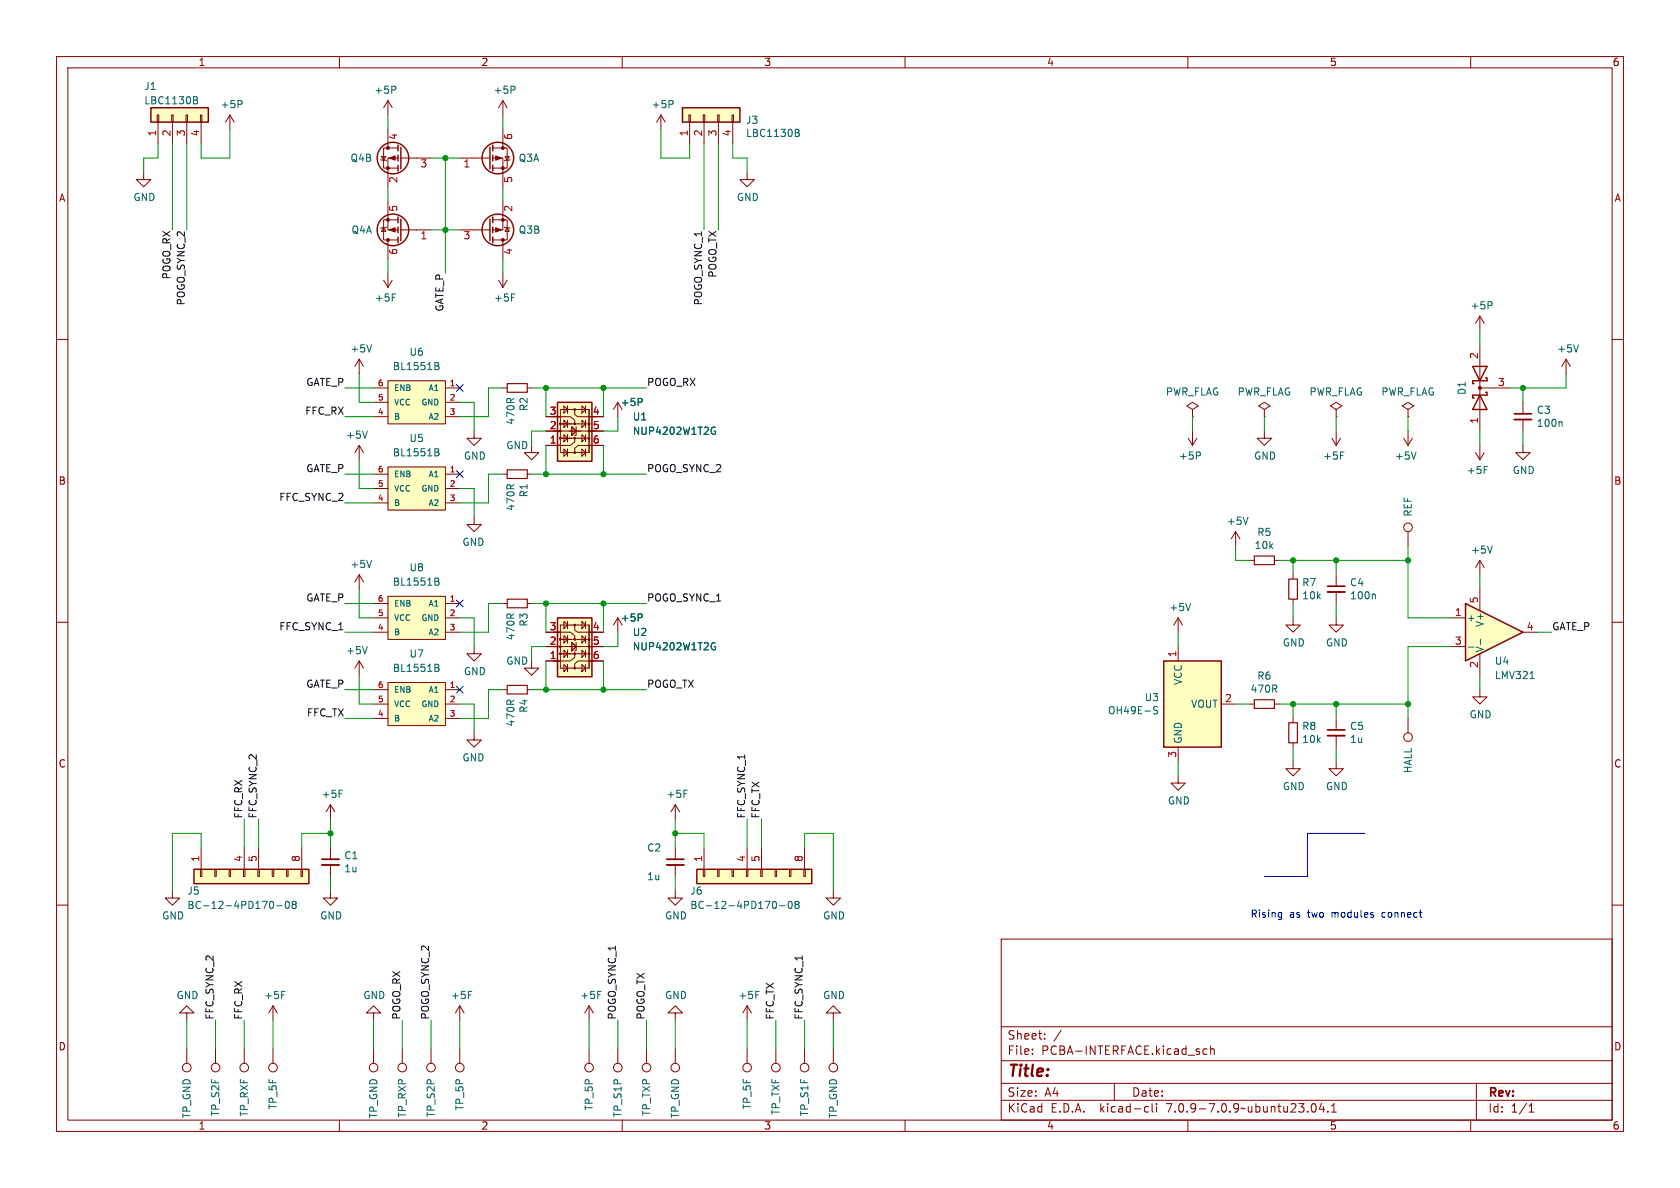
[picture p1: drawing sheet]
<svg xmlns="http://www.w3.org/2000/svg" width="297mm" height="210mm" viewBox="0 0 297 210" stroke-linecap="round" stroke-linejoin="round" font-family="sans-serif">
<g fill="none" stroke="#840000" stroke-width=".18">
<path d="M10 10h277v190h-277zM12 12h273v186h-273zM60 10v2M68.6 17.8v2.5M68.6 17.8l.7 1.3M68.6 17.8l-.8 1.3M110 10v2M160 10v2M210 10v2M260 10v2M67.3 28.2l.1 .1h.8l.1 .1M67.4 27.7h.8l-.4 .6z"/>
<path d="M68.6 22.9v3.3M70.4 27.9h-1.8v5.1M70.4 26.2h-2.6v3.5h2.6M70.9 27.9h5.3M10 60h2M67.8 49.5l.8 1.3M68.6 48.3v2.5M69.3 49.5l-.7 1.3M261.6 55.9l-.7 1.3M261.6 55.9v2.5M261.6 55.9l.8 1.3M285 60h2"/>
<path d="M63.5 78.7l.8 1.3M63.5 63.5v2.5M63.5 78.7v2.6M63.5 78.7l-.8 1.3M63.5 63.5l-.8 1.3M63.5 63.5l.8 1.3M66 68.6h2.6M66 71.1h2.6M66 73.7h2.6M68.6 67.3h10.1v7.6h-10.1zM78.7 68.6h2.6M78.7 71.1h2.6"/>
<path d="M78.7 73.7h2.6M83.8 76.2v1.3h1.3l-1.3 1.2-1.3-1.2h1.3M88.9 68.6h.8M93.2 68.6h.8M94 78.7v1.3h1.2l-1.2 1.3-1.3-1.3h1.3M96.5 73.7h2.6M96.5 76.2h10.2M96.5 78.7h2.6M97.8 73.7h3l.8 .6v.8M99.1 72.4h5v7.6h-5zM99.1 77.5h5M99.1 74.9h5"/>
<path d="M99.7 79.4l.6 .6-.6 .6zM99.7 76.8l.6 .7-.6 .6zM99.7 74.3l.6 .6-.6 .7zM99.7 71.8l.6 .6-.6 .6zM100.3 71.8v1.2M100.3 74.3v1.3M100.3 76.8v1.3M100.3 79.4v1.2M101.1 75.4l.8 .8-.8 .8zM101.6 77.5v.6l-.8 .6h-3M101.6 72.4v.9l.5 .4h3.3M101.9 75.4v1.6h-.3"/>
<path d="M102.9 79.4l.6 .6-.6 .6zM102.9 76.8l.6 .7-.6 .6zM102.9 74.3l.6 .6-.6 .7zM102.9 71.8l.6 .6-.6 .6zM103.5 71.8v1.2M103.5 74.3v1.3M103.5 76.8v1.3M103.5 79.4v1.2M104.1 73.7h2.6M104.1 78.7h2.6M105.4 78.7h-3.2l-.6 .5v.9M108.5 72.4l.7-1.3v2.6"/>
<path d="M269.2 78.7v1.3h1.3l-1.3 1.3-1.2-1.3h1.2M66 83.8h2.6M66 86.4h2.6M66 88.9h2.6M68.6 82.6h10.1v7.6h-10.1zM78.7 83.8h2.6M78.7 86.4h2.6M78.7 88.9h2.6M83.8 91.4v1.3h-1.3l1.3 1.3 1.3-1.3h-1.3M88.9 83.8h.8M93.2 83.8h.8M218.4 94l-.7 1.3"/>
<path d="M218.4 94v2.5M218.4 94l.8 1.3M10 110h2M63.5 101.6v2.5M63.5 116.8v2.6M63.5 116.8l.8 1.3M63.5 116.8l-.8 1.3M63.5 101.6l-.8 1.3M63.5 101.6l.8 1.3M66 106.7h2.6M66 111.8h2.6M66 109.2h2.6"/>
<path d="M68.6 105.4h10.1v7.6h-10.1zM78.7 106.7h2.6M78.7 111.8h2.6M78.7 109.2h2.6M83.8 114.3v1.3h1.3l-1.3 1.2-1.3-1.2h1.3M88.9 106.7h.8M93.2 106.7h.8M94 116.8v1.3h1.2l-1.2 1.3-1.3-1.3h1.3M96.5 114.3h10.2M96.5 116.8h2.6M96.5 111.8h2.6M97.8 111.8h3l.8 .6v.8"/>
<path d="M99.1 110.5h5v7.6h-5zM99.1 115.6h5M99.1 113h5M99.7 117.5l.6 .6-.6 .6zM99.7 114.9l.6 .7-.6 .6zM99.7 112.4l.6 .6-.6 .7zM99.7 109.9l.6 .6-.6 .6zM100.3 109.9v1.2M100.3 112.4v1.3M100.3 114.9v1.3M100.3 117.5v1.2M101.1 113.5l.8 .8-.8 .8z"/>
<path d="M101.6 115.6v.6l-.8 .6h-3M101.6 110.5v.9l.5 .4h3.3M101.9 113.5v1.6h-.3M102.9 117.5l.6 .6-.6 .6zM102.9 114.9l.6 .7-.6 .6zM102.9 112.4l.6 .6-.6 .7zM102.9 109.9l.6 .6-.6 .6zM103.5 109.9v1.2M103.5 112.4v1.3M103.5 114.9v1.3M103.5 117.5v1.2M104.1 116.8h2.6"/>
<path d="M104.1 111.8h2.6M105.4 116.8h-3.2l-.6 .5v.9M108.5 110.5l.7-1.3v2.6M208.3 109.2v2.6M208.3 114.3v2.5M208.3 109.2l-.8 1.3M208.3 109.2l.7 1.3M228.6 109.2v1.3h1.3l-1.3 1.3-1.3-1.3h1.3M228.6 101.6v.8M228.6 105.9v.8M236.2 109.2v1.3h1.3l-1.3 1.3-1.3-1.3h1.3M236.2 101.6v2"/>
<path d="M236.2 104.6v2.1M285 110h2M66 124.5h2.6M66 121.9h2.6M66 127h2.6M68.6 120.7h10.1v7.6h-10.1zM78.7 124.5h2.6M78.7 121.9h2.6M78.7 127h2.6M83.8 129.5v1.3h-1.3l1.3 1.3 1.3-1.3h-1.3M88.9 121.9h.8M93.2 121.9h.8"/>
<path d="M208.3 137.2v1.2h1.2l-1.2 1.3-1.3-1.3h1.3M208.3 132.1v2.5M215.9 124.5h2.5M221 124.5h.7M225.3 124.5h.8M228.6 134.6v1.3h1.3l-1.3 1.3-1.3-1.3h1.3M228.6 127v.8M228.6 131.3v.8M236.2 134.6v1.3h1.3l-1.3 1.3-1.3-1.3h1.3M236.2 127v2M236.2 130v2.1M248.9 127v2.5"/>
<path d="M261.6 121.9v1.3h1.3l-1.3 1.3-1.3-1.3h1.3M10 160h2M30.5 157.5v1.3h1.2l-1.2 1.2-1.3-1.2h1.3M35.4 153.7h.3v1.2h-.3zM35.6 149.9v3.8M38 153.7h.2v1.2h-.2zM40.5 153.7h.3v1.2h-.3zM43.1 153.7h.2v1.2h-.2zM43.2 149.9v3.8M45.6 153.7h.2v1.2h-.2zM45.7 149.9v3.8M48.1 153.7h.3v1.2h-.3z"/>
<path d="M50.7 153.7h.2v1.2h-.2zM53.2 153.7h.3v1.2h-.3zM53.3 149.9v3.8M119.4 157.5v1.3h1.2l-1.2 1.2-1.3-1.2h1.3M119.4 142.2v2.6M119.4 149.9v2M119.4 152.9v2M119.4 142.2l-.8 1.3M119.4 142.2l.7 1.3M124.3 153.7h.3v1.2h-.3zM124.5 149.9v3.8M126.9 153.7h.2v1.2h-.2z"/>
<path d="M129.4 153.7h.3v1.2h-.3zM132 153.7h.2v1.2h-.2zM132.1 149.9v3.8M134.5 153.7h.2v1.2h-.2zM134.6 149.9v3.8M137 153.7h.3v1.2h-.3zM139.6 153.7h.2v1.2h-.2zM142.1 153.7h.3v1.2h-.3zM142.2 149.9v3.8M147.3 157.5v1.3h1.3l-1.3 1.2-1.3-1.2h1.3M285 160h2M66 179.1h-1.2l1.2-1.3 1.3 1.3h-1.3v1.2"/>
<path d="M81.3 177.8v2.5M81.3 177.8l-.8 1.3M81.3 177.8l.7 1.3M104.1 177.8v2.5M104.1 177.8l-.7 1.3M104.1 177.8l.8 1.3M119.4 179.1h-1.3l1.3-1.3 1.2 1.3h-1.2v1.2M132.1 177.8v2.5M132.1 177.8l-.8 1.3M132.1 177.8l.7 1.3M147.3 179.1h-1.3l1.3-1.3 1.3 1.3h-1.3v1.2M177 166h108v32h-108z"/>
<path d="M33 185.4v2.6M38.1 185.4v2.6M43.2 185.4v2.6M48.3 185.4v2.6M60 198v2M66 185.4v2.6M71.1 185.4v2.6M76.2 185.4v2.6M81.3 185.4v2.6M104.1 185.4v2.6M109.2 185.4v2.6M110 198v2"/>
<path d="M114.3 185.4v2.6M119.4 185.4v2.6M132.1 185.4v2.6M137.2 185.4v2.6M142.2 185.4v2.6M147.3 185.4v2.6M160 198v2M177 194.5h108M177 191.5h108M177 187.5h108M177 181.5h108M182.5 186.3v.1"/>
<path d="M182.5 185.5v.1M184.7 183.6v.1M184.7 182.8v.1M187.6 182.1l-1.3 2M197 191.5v3M202.6 195.6l.4 .1M203 196.5l-.4 .1M203.7 195.1v1.3l.2 .2M204.5 195.1v.1M204.5 195.6v1M210 198v2M212.7 186.3l.3 .1 .4-.1"/>
<path d="M213.4 185.5l-.4-.1-.3 .1M214 185.5l.2-.1 .4 .1 .1 .9M214 184.9v1.5M232 195.2l.2-.1a.81 .81 0 0 1 .6 .6 .81 .81 0 0 1-.3 .8l-.2 .1a.81 .81 0 0 1-.6-.6 .81 .81 0 0 1 .3-.8zM233.6 195l-.4 1.1h1M234 195.6v1M234.7 196.5v.1M235.4 196.6h.8M235.4 195.5l.4-.4v1.5M260 198v2M261 191.5v6.5M270.3 196.6h.9"/>
<path d="M270.3 195.5l.4-.4v1.5"/>
<circle cx="99.1" cy="77.5" r=".13"/>
<circle cx="99.1" cy="76.2" r=".13"/>
<circle cx="99.1" cy="74.9" r=".13"/>
<circle cx="101.6" cy="77.5" r=".13"/>
<circle cx="101.6" cy="72.4" r=".13"/>
<circle cx="101.6" cy="74.9" r=".13"/>
<circle cx="104.1" cy="77.5" r=".13"/>
<circle cx="104.1" cy="74.9" r=".13"/>
<circle cx="104.1" cy="76.2" r=".13"/>
<circle cx="101.6" cy="80" r=".13"/>
<circle cx="99.1" cy="114.3" r=".13"/>
<circle cx="99.1" cy="115.6" r=".13"/>
<circle cx="99.1" cy="113" r=".13"/>
<circle cx="101.6" cy="115.6" r=".13"/>
<circle cx="101.6" cy="118.1" r=".13"/>
<circle cx="101.6" cy="110.5" r=".13"/>
<circle cx="101.6" cy="113" r=".13"/>
<circle cx="104.1" cy="115.6" r=".13"/>
<circle cx="104.1" cy="114.3" r=".13"/>
<circle cx="104.1" cy="113" r=".13"/>
<circle cx="248.9" cy="130.3" r=".76"/>
<circle cx="33" cy="188.7" r=".76"/>
<circle cx="38.1" cy="188.7" r=".76"/>
<circle cx="43.2" cy="188.7" r=".76"/>
<circle cx="48.3" cy="188.7" r=".76"/>
<circle cx="66" cy="188.7" r=".76"/>
<circle cx="71.1" cy="188.7" r=".76"/>
<circle cx="76.2" cy="188.7" r=".76"/>
<circle cx="81.3" cy="188.7" r=".76"/>
<circle cx="104.1" cy="188.7" r=".76"/>
<circle cx="109.2" cy="188.7" r=".76"/>
<circle cx="114.3" cy="188.7" r=".76"/>
<circle cx="119.4" cy="188.7" r=".76"/>
<circle cx="132.1" cy="188.7" r=".76"/>
<circle cx="137.2" cy="188.7" r=".76"/>
<circle cx="142.2" cy="188.7" r=".76"/>
<circle cx="147.3" cy="188.7" r=".76"/>
</g>
<g fill="none" stroke="#006464" stroke-width=".18">
<path d="M69.7 15.2l.3 .3-.1 .3-.2 .1M69.3 52h.7M263.5 53.3l.3 .3-.1 .3-.2 .1M64.9 76.2l-.4 1.3M65.7 61l-.4 1.2M76.9 64.1l.6 .1 .1 .2-.3 .3M76.9 79.3l.6 .1 .1 .3-.3 .2M76.9 64.7h.4M76.9 79.9h.4M77.3 64.7l.3 .2v.3l-.7 .1M77.3 79.9l.3 .3v.3l-.7 .1M113.3 70.4l.2 .3v.3l-.2 .1"/>
<path d="M126 75.6h.4M126.3 76.2h.2v.5l-.2 .1-.3-.1M65.7 99.1l-.4 1.2M220.6 91.4l-.4 1.3M64.9 114.3l-.4 1.3M76.9 102.2l.6 .1 .1 .2-.3 .3M76.9 117.4l.6 .1 .1 .3-.3 .2M76.9 102.8h.4M76.9 118h.4M77.3 102.8l.3 .2v.3l-.7 .1M77.3 118l.3 .3v.3l-.7 .1M113.3 108.5l.2 .3v.3l-.2 .1"/>
<path d="M126 113.7h.4M126.3 114.3h.2v.5l-.2 .1-.3-.1M210.5 106.7l-.4 1.2M243 105l.1 .2v.7M120.9 139.7h.6M204.7 125l-.5-.1-.3 .3 .1 .3 .6 .2v.4l-.2 .1-.5-.1M48.1 159.3a.79 .79 0 0 1 0 1.3M50.6 159.4l.1-.1a.68 .68 0 0 1 .5 .7 .68 .68 0 0 1-.5 .6 .84 .84 0 0 1-.1-1.2zM51.9 159.9l-.3-.3 .3-.3h.2l.3 .3-.3 .3M51.9 159.9l-.3 .2 .1 .4 .2 .1 .3-.1 .2-.1v-.3l-.3-.2M51.9 159.9h.2M137 159.3a.79 .79 0 0 1 0 1.3"/>
<path d="M139.4 159.5l.2-.2a.68 .68 0 0 1 .5 .7 .68 .68 0 0 1-.5 .6l-.2-.1-.1-.4zM140.8 159.9l-.3-.3 .3-.3h.2l.3 .3-.3 .3M140.8 159.9l-.3 .2 .1 .4 .2 .1 .3-.1 .2-.1v-.3l-.3-.2M140.8 159.9h.2M48.9 160.1h1M82.8 175.3h.6M105.7 175.3h.6M133.6 175.3h.6M137.8 160.1h1"/>
</g>
<g fill="#ffffc2" stroke="#ffffc2" stroke-width=".18">
<path d="M205.7 116.8h10.2v15.3h-10.2z"/>
<path d="M68.6 67.3h10.1v7.6h-10.1z"/>
<path d="M68.6 82.6h10.1v7.6h-10.1z"/>
<path d="M98.6 71.1h6v10.4h-6z"/>
<path d="M34.3 153.7h20.3v2.5h-20.3z"/>
<path d="M123.2 153.7h20.3v2.5h-20.3z"/>
<path d="M98.6 109.2h6v10.4h-6z"/>
<path d="M68.6 105.4h10.1v7.6h-10.1z"/>
<path d="M68.6 120.7h10.1v7.6h-10.1z"/>
</g>
<g fill="none" stroke="#840000" stroke-width=".25">
<path d="M70.4 25.7v1M70.4 27.4v1M70.4 29.2v1M70.9 26v3.8M98.6 71.1h6v10.4h-6zM98.6 109.2h6v10.4h-6zM205.7 116.8h10.2v15.3h-10.2zM34.3 153.7h20.3v2.5h-20.3zM123.2 153.7h20.3v2.5h-20.3z"/>
<circle cx="69.5" cy="27.9" r="2.79"/>
</g>
<path d="M89.7 67.8h3.5v1.5h-3.5zM89.7 83.1h3.5v1.5h-3.5zM89.7 105.9h3.5v1.5h-3.5zM227.8 102.4h1.6v3.5h-1.6zM89.7 121.2h3.5v1.5h-3.5zM221.7 123.7h3.6v1.5h-3.6zM227.8 127.8h1.6v3.5h-1.6z" fill="none" stroke="#840000" stroke-width=".2"/>
<path d="M234.7 104.6h3M234.7 130h3M117.9 152.9h3" fill="none" stroke="#840000" stroke-width=".33"/>
<path d="M234.7 103.6h3M234.7 129h3M117.9 151.9h3" fill="none" stroke="#840000" stroke-width=".3"/>
<g fill="#840000" stroke="#840000" stroke-width=".18">
<path d="M68.8 27.9l1-.3v.7z"/>
<circle cx="68.6" cy="29.7" r=".25"/>
<circle cx="68.6" cy="26.2" r=".25"/>
</g>
<path d="M259.1 106.7l10.1 5.1-10.1 5z" fill="#ffffc2"/>
<g fill="none" stroke="#840000" stroke-width=".25">
<path d="M26.7 19.1h10.1v2.5h-10.1zM120.6 19.1h10.2v2.5h-10.2zM70.4 38.4v1M70.9 38.7v3.8M86.6 26v3.8M86.6 38.7v3.8M87.1 25.7v1M87.1 27.4v1M87.1 29.2v1M87.1 38.4v1M70.4 40.1v1M70.4 41.9v1"/>
<path d="M87.1 40.1v1M87.1 41.9v1M260.3 64.8h2.6l-1.3 2.5zM261.6 69.9l1.3 2.5h-2.6zM262.6 69.3h.3v.6h-2.6v.5h.3M262.6 66.8h.3v.5h-2.6v.5h.3M259.1 106.7l10.1 5.1-10.1 5z"/>
<circle cx="88" cy="27.9" r="2.79"/>
<circle cx="69.5" cy="40.6" r="2.79"/>
<circle cx="88" cy="40.6" r="2.79"/>
</g>
<g fill="none" stroke="#840000" stroke-width=".18">
<path d="M88.9 17.8v2.5M88.9 17.8l-.8 1.3M88.9 17.8l.8 1.3M25.4 30.5v1.3h1.3l-1.3 1.2-1.3-1.2h1.3M27.8 20.3h.3v1.3h-.3zM27.9 21.6v3.8M30.4 20.3h.2v1.3h-.2zM30.5 21.6v3.8M32.9 20.3h.2v1.3h-.2zM33 21.6v3.8M35.4 20.3h.3v1.3h-.3zM35.6 21.6v3.8"/>
<path d="M40.6 20.3l-.7 1.3M40.6 20.3v2.6M40.6 20.3l.8 1.3M68.6 35.6v5h1.8M70.4 38.9h-2.6v3.5h2.6M81.3 27.9h5.3M87.1 38.9h2.6v3.5h-2.6M87.1 27.9h1.8v5.1M87.1 26.2h2.6v3.5h-2.6M88.9 35.6v5h-1.8M88.9 22.9v3.3M89.3 27.7h.7l-.3 .6z"/>
<path d="M90.2 28.2l-.2 .1h-.7l-.1 .1M116.8 20.3l-.7 1.3M116.8 20.3v2.6M116.8 20.3l.8 1.3M121.8 20.3h.2v1.3h-.2zM121.9 21.6v3.8M124.3 20.3h.3v1.3h-.3zM124.5 21.6v3.8M126.9 20.3h.2v1.3h-.2zM127 21.6v3.8M129.4 20.3h.3v1.3h-.3zM129.5 21.6v3.8"/>
<path d="M132.1 30.5v1.3h1.2l-1.2 1.2-1.3-1.2h1.3M67.8 40.3l.4 .6h-.8zM68.3 40.1l-.1 .2h-.8l-.1 .1M68.6 42.4v3.3M70.9 40.6h5.3M81.3 40.6h5.3M88.1 49.5l.8 1.3M88.9 42.4v3.3M88.9 48.3v2.5M89.2 40.1l.1 .2h.7l.2 .1M89.7 40.3l.3 .6h-.7zM89.7 49.5l-.8 1.3"/>
<path d="M96.5 78.7h2.6M96.5 76.2h2.6M96.5 73.7h2.6M104.1 78.7h2.6M104.1 76.2h2.6M104.1 73.7h2.6M210.1 77.5l.7 1.2M210.8 72.4l1-.6-1-.7-1 .7 1 .6v1.3M210.8 73.7h.1M210.8 76.2v2.5M211.6 77.5l-.8 1.2M223.5 76.2v1.3h1.3l-1.3 1.2-1.3-1.2h1.3"/>
<path d="M223.5 72.4l1-.6-1-.7-1 .7 1 .6v1.3M223.5 73.7h.1M235.5 77.5l.7 1.2M236.2 72.4l1-.6-1-.7-1 .7 1 .6v1.3M236.2 73.7h.1M236.2 76.2v2.5M237 77.5l-.8 1.2M248.2 77.5l.7 1.2M248.9 72.4l1-.6-1-.7-1 .7 1 .6v1.3M248.9 73.7h.1M248.9 76.2v2.5M249.7 77.5l-.8 1.2"/>
<path d="M261.6 61v15.2M261.6 78.7v2.6M261.6 68.6h5.1M269.2 71.1v2.1M269.2 74.2v2M276.9 63.5l-.8 1.3M276.9 63.5v2.5M276.9 63.5l.7 1.3M221 99.1h.7M225.3 99.1h.8M248.9 94v2.5M260.9 80l.7 1.3"/>
<path d="M261.6 99.1v2.5M261.6 99.1l-.7 1.2M261.6 99.1l.8 1.2M262.4 80l-.8 1.3M96.5 114.3h2.6M96.5 111.8h2.6M96.5 116.8h2.6M104.1 114.3h2.6M104.1 111.8h2.6M104.1 116.8h2.6M256.5 109.2h2.6M256.5 114.3h2.6"/>
<path d="M261.6 104.1v3.9M261.6 115.6v3.8M269.2 111.8h2.6M58.4 157.5v1.3h1.3l-1.3 1.2-1.3-1.2h1.3M58.4 142.2v2.6M58.4 149.9v2M58.4 152.9v2M58.4 142.2l-.7 1.3M58.4 142.2l.8 1.3M33 179.1h-1.3l1.3-1.3 1.3 1.3h-1.3v1.2M48.3 177.8l-.8 1.3M48.3 177.8v2.5"/>
<path d="M48.3 177.8l.7 1.3"/>
<circle cx="248.9" cy="93.2" r=".76"/>
</g>
<g fill="none" stroke="#006464" stroke-width=".18">
<path d="M34.2 17.1l.6 .1 .1 .3-.3 .2M34.2 17.7h.4M34.6 17.7l.3 .2v.3l-.7 .2M42.6 17.8l.2 .2-.1 .3-.1 .1M90.8 15.2l.3 .3-.1 .3-.2 .1M118.8 17.8l.2 .2-.1 .3-.1 .1M140.6 22.9l.6 .1 .1 .2-.3 .3M140.6 23.5h.4M141 23.5l.3 .2v.3l-.7 .1M90.4 52h.6M113.3 70.4l.2 .3v.3l-.2 .1M126 75.6h.4"/>
<path d="M126.3 76.2h.2v.5l-.2 .1-.3-.1M212 79.9l.2 .2v.3l-.2 .2M237 79.9h.6M250.4 79.9l-.5 1.3M276 74.5l.2 .2v.7M279.1 61l-.5 1.2M262.4 82.4h.6M263.8 96.5l-.4 1.3M113.3 108.5l.2 .3v.3l-.2 .1M126 113.7h.4M126.3 114.3h.2v.5l-.2 .1-.3-.1M259.6 114.4h1"/>
<path d="M261.7 113v1M270.5 120h.7M60 139.7h.6M49.8 175.3h.6"/>
</g>
<g fill="#ffffc2" stroke="#ffffc2" stroke-width=".18">
<path d="M26.7 19.1h10.1v2.5h-10.1z"/>
<path d="M120.6 19.1h10.2v2.5h-10.2z"/>
</g>
<g fill="#840000" stroke="#840000" stroke-width=".18">
<path d="M87.6 40.3l1 .3-1 .4z"/>
<path d="M68.8 40.6l1-.3v.7z"/>
<path d="M87.6 27.6l1 .3-1 .4z"/>
<circle cx="261.6" cy="68.6" r=".25"/>
<circle cx="88.9" cy="38.9" r=".25"/>
<circle cx="88.9" cy="42.4" r=".25"/>
<circle cx="68.6" cy="38.9" r=".25"/>
<circle cx="68.6" cy="42.4" r=".25"/>
<circle cx="88.9" cy="29.7" r=".25"/>
<circle cx="88.9" cy="26.2" r=".25"/>
</g>
<path d="M267.7 74.2h3.1M56.9 152.9h3" fill="none" stroke="#840000" stroke-width=".33"/>
<path d="M267.7 73.2h3.1M56.9 151.9h3" fill="none" stroke="#840000" stroke-width=".3"/>
<path d="M221.7 98.3h3.6v1.5h-3.6z" fill="none" stroke="#840000" stroke-width=".2"/>
<path d="M241.3 147.3h-10.2v7.6h-7.6M226.2 161.3l.4 .1M226.6 161.3v1l-.3 .3M226.6 162.1h-.4" fill="none" stroke="#0000c2" stroke-width=".18"/>
<g fill="none" stroke="#009600" stroke-width=".18">
<path d="M27.9 25.4v2.5h-2.5v2.6M30.5 25.4v15.2M33 25.4v15.2M40.6 22.9v5h-5v-2.5M68.6 20.3v2.6M68.6 33v2.6M76.2 27.9h5.1M78.7 27.9v20.4M88.9 20.3v2.6M88.9 33v2.6M116.8 22.9v5h5.1v-2.5M124.5 25.4v15.2"/>
<path d="M127 25.4v15.2M129.5 25.4v2.5h2.6v2.6M68.6 45.7v2.6M76.2 40.6h5.1M88.9 45.7v2.6M261.6 58.4v2.6M61 68.6h5M61 73.7h5M63.5 66v5.1h2.5M81.3 71.1h2.5v5.1M88.9 68.6h-2.5v5.1h-5.1M94 68.6h20.3"/>
<path d="M96.5 68.6v5.1M96.5 78.7v5.1M96.5 76.2h-2.5v2.5M106.7 68.6v5.1M106.7 78.7v5.1M109.2 73.7v2.5h-2.5M210.8 73.7v2.5M223.5 73.7v2.5M236.2 73.7v2.5M248.9 73.7v2.5M261.6 76.2v2.5M269.2 68.6v2.5"/>
<path d="M269.2 76.2v2.5M276.9 66v2.6h-10.2M61 83.8h5M61 88.9h5M63.5 81.3v5.1h2.5M81.3 86.4h2.5v5M88.9 83.8h-2.5v5.1h-5.1M94 83.8h20.3M218.4 96.5v2.6h2.6M226.1 99.1h22.8M228.6 99.1v2.5M236.2 99.1v2.5"/>
<path d="M248.9 96.5v12.7h7.6M61 106.7h5M61 111.8h5M63.5 119.4v5.1h2.5M63.5 104.1v5.1h2.5M81.3 109.2h2.5v5.1M88.9 106.7h-2.5v5.1h-5.1M94 106.7h20.3M96.5 114.3h-2.5v2.5M96.5 106.7v5.1M96.5 116.8v5.1M106.7 106.7v5.1"/>
<path d="M106.7 116.8v5.1M109.2 111.8v2.5h-2.5M208.3 111.8v2.5M228.6 106.7v2.5M236.2 106.7v2.5M256.5 114.3h-7.6v12.7M261.6 101.6v2.5M261.6 119.4v2.5M271.8 111.8h2.5M61 121.9h5M61 127h5M81.3 124.5h2.5v5"/>
<path d="M88.9 121.9h-2.5v5.1h-5.1M94 121.9h20.3M208.3 134.6v2.6M218.4 124.5h2.6M226.1 124.5h22.8M228.6 124.5v2.5M228.6 132.1v2.5M236.2 124.5v2.5M236.2 132.1v2.5M35.6 149.9v-2.6h-5.1v10.2M43.2 144.8v5.1M45.7 144.8v5.1"/>
<path d="M58.4 147.3h-5.1v2.6M58.4 144.8v5.1M58.4 154.9v2.6M119.4 144.8v5.1M119.4 154.9v2.6M119.4 147.3h5.1v2.6M132.1 144.8v5.1M134.6 144.8v5.1M142.2 149.9v-2.6h5.1v10.2M33 180.3v5.1M38.1 180.3v5.1M43.2 180.3v5.1"/>
<path d="M48.3 180.3v5.1M66 180.3v5.1M71.1 180.3v5.1M76.2 180.3v5.1M81.3 180.3v5.1M104.1 180.3v5.1M109.2 180.3v5.1M114.3 180.3v5.1M119.4 180.3v5.1M132.1 180.3v5.1M137.2 180.3v5.1M142.2 180.3v5.1"/>
<path d="M147.3 180.3v5.1"/>
</g>
<path d="M80.7 68l1.2 1.2M81.9 68l-1.2 1.2M80.7 83.2l1.2 1.2M81.9 83.2l-1.2 1.2M80.7 106.1l1.2 1.2M81.9 106.1l-1.2 1.2M80.7 121.3l1.2 1.2M81.9 121.3l-1.2 1.2" fill="none" stroke="#000084" stroke-width=".18"/>
<g fill="#009600" stroke="#009600" stroke-width=".18">
<circle cx="78.7" cy="27.9" r=".46"/>
<circle cx="78.7" cy="40.6" r=".46"/>
<circle cx="58.4" cy="147.3" r=".46"/>
<circle cx="96.5" cy="83.8" r=".46"/>
<circle cx="119.4" cy="147.3" r=".46"/>
<circle cx="106.7" cy="121.9" r=".46"/>
<circle cx="106.7" cy="106.7" r=".46"/>
<circle cx="96.5" cy="121.9" r=".46"/>
<circle cx="228.6" cy="124.5" r=".46"/>
<circle cx="248.9" cy="124.5" r=".46"/>
<circle cx="236.2" cy="124.5" r=".46"/>
<circle cx="228.6" cy="99.1" r=".46"/>
<circle cx="236.2" cy="99.1" r=".46"/>
<circle cx="106.7" cy="83.8" r=".46"/>
<circle cx="96.5" cy="106.7" r=".46"/>
<circle cx="106.7" cy="68.6" r=".46"/>
<circle cx="96.5" cy="68.6" r=".46"/>
<circle cx="248.9" cy="99.1" r=".46"/>
<circle cx="269.2" cy="68.6" r=".46"/>
</g>
<text font-size="2.8" fill="#840000" x="178" y="190.9">Title:</text>
<g font-size="2.1" fill="#840000">
<text x="178" y="184">Sheet:</text>
<text x="178" y="186.7">File:</text>
<text x="184.1" y="186.7">PCBA-INTERFACE.kicad_sch</text>
<text x="178" y="196.9">KiCad</text>
<text x="178" y="194.1">Size:</text>
<text x="184.7" y="194.1">A4</text>
<text x="185.7" y="196.9">E.D.A.</text>
<text x="194.6" y="196.9">kicad-cli</text>
<text x="200" y="194.1">Date:</text>
<text x="206.5" y="196.9">7.0.9-7.0.9~ubuntu23.04.1</text>
<text x="263" y="194.3">Rev:</text>
<text x="263" y="196.9">Id:</text>
<text x="267.1" y="196.9">1/1</text>
</g>
<g font-size="1.8" fill="#840000">
<text x="35" y="11.9">1</text>
<text x="85" y="11.9">2</text>
<text x="135" y="11.9">3</text>
<text x="185" y="11.9">4</text>
<text x="235" y="11.9">5</text>
<text x="285" y="11.9">6</text>
<text x="10.3" y="35.9">A</text>
<text x="285.3" y="35.9">A</text>
<text x="10.3" y="85.9">B</text>
<text x="285.3" y="85.9">B</text>
<text x="10.3" y="135.9">C</text>
<text x="285.3" y="135.9">C</text>
<text x="10.3" y="185.9">D</text>
<text x="285.3" y="185.9">D</text>
<text x="35" y="199.9">1</text>
<text x="85" y="199.9">2</text>
<text x="135" y="199.9">3</text>
<text x="185" y="199.9">4</text>
<text x="235" y="199.9">5</text>
<text x="285" y="199.9">6</text>
</g>
<g font-size="1.8" fill="#006464">
<text x="25.4" y="16.1">J1</text>
<text x="66.1" y="16.8">+5P</text>
<text x="87.2" y="16.8">+5P</text>
<text x="25.4" y="18.6">LBC1130B</text>
<text x="38.9" y="19.3">+5P</text>
<text x="115.1" y="19.3">+5P</text>
<text x="131.8" y="22.1">J3</text>
<text x="61.9" y="28.8">Q4B</text>
<text x="91.6" y="28.8">Q3A</text>
<text x="131.8" y="24.4">LBC1130B</text>
<text x="23.5" y="35.7">GND</text>
<text x="130.2" y="35.7">GND</text>
<text x="62" y="41.5">Q4A</text>
<text x="91.6" y="41.5">Q3B</text>
<text x="66.2" y="53.5">+5F</text>
<text x="87.2" y="53.5">+5F</text>
<text x="259.9" y="54.9">+5P</text>
<text x="61.8" y="62.5">+5V</text>
<text x="69.4" y="65.6">BL1551B</text>
<text x="72.3" y="63.1">U6</text>
<text x="275.2" y="62.5">+5V</text>
<text x="109.6" y="72">+5P</text>
<text x="206" y="70.1">PWR_FLAG</text>
<text x="218.7" y="70.1">PWR_FLAG</text>
<text x="231.4" y="70.1">PWR_FLAG</text>
<text x="244.1" y="70.1">PWR_FLAG</text>
<text x="259.3" y="69.9" transform="rotate(-90 259.3 69.9)">D1</text>
<text x="61.1" y="77.7">+5V</text>
<text x="91.2" y="75.2" transform="rotate(-90 91.2 75.2)">470R</text>
<text x="93.5" y="72.8" transform="rotate(-90 93.5 72.8)">R2</text>
<text x="111.8" y="74.5">U1</text>
<text x="111.8" y="77.1">NUP4202W1T2G</text>
<text x="271.6" y="73.4">C3</text>
<text x="271.6" y="75.7">100n</text>
<text x="69.4" y="80.9">BL1551B</text>
<text x="72.3" y="78.3">U5</text>
<text x="81.9" y="81.5">GND</text>
<text x="89.4" y="79.6">GND</text>
<text x="208.3" y="81.5">+5P</text>
<text x="221.6" y="81.5">GND</text>
<text x="233.8" y="81.5">+5F</text>
<text x="246.5" y="81.5">+5V</text>
<text x="259.2" y="84">+5F</text>
<text x="267.3" y="84">GND</text>
<text x="93.5" y="88" transform="rotate(-90 93.5 88)">R1</text>
<text x="91.2" y="90.4" transform="rotate(-90 91.2 90.4)">470R</text>
<text x="216.8" y="93">+5V</text>
<text x="222.2" y="94.9">R5</text>
<text x="249.8" y="91.4" transform="rotate(-90 249.8 91.4)">REF</text>
<text x="61.8" y="100.6">+5V</text>
<text x="72.3" y="101.2">U8</text>
<text x="81.7" y="96.7">GND</text>
<text x="221.7" y="97.3">10k</text>
<text x="260" y="98.1">+5V</text>
<text x="69.4" y="103.7">BL1551B</text>
<text x="230.1" y="103.8">R7</text>
<text x="230.1" y="106.1">10k</text>
<text x="238.6" y="103.8">C4</text>
<text x="238.6" y="106.1">100n</text>
<text x="91.2" y="113.3" transform="rotate(-90 91.2 113.3)">470R</text>
<text x="93.5" y="110.9" transform="rotate(-90 93.5 110.9)">R3</text>
<text x="109.6" y="110.1">+5P</text>
<text x="111.8" y="112.6">U2</text>
<text x="206.6" y="108.2">+5V</text>
<text x="259.2" y="110.1">+</text>
<text x="262.5" y="110.9" transform="rotate(-90 262.5 110.9)">V+</text>
<text x="61.1" y="115.8">+5V</text>
<text x="69.4" y="119">BL1551B</text>
<text x="72.3" y="116.4">U7</text>
<text x="81.9" y="119.6">GND</text>
<text x="89.4" y="117.7">GND</text>
<text x="111.8" y="115.2">NUP4202W1T2G</text>
<text x="226.7" y="114.5">GND</text>
<text x="234.3" y="114.5">GND</text>
<text x="262.5" y="115.4" transform="rotate(-90 262.5 115.4)">V-</text>
<text x="264.2" y="117.7">U4</text>
<text x="202.3" y="124.2">U3</text>
<text x="209.1" y="121.2" transform="rotate(-90 209.1 121.2)">VCC</text>
<text x="210.5" y="125.3">VOUT</text>
<text x="221" y="122.7">470R</text>
<text x="222.2" y="120.3">R6</text>
<text x="264.2" y="120.2">LMV321</text>
<text x="91.2" y="128.5" transform="rotate(-90 91.2 128.5)">470R</text>
<text x="93.5" y="126.1" transform="rotate(-90 93.5 126.1)">R4</text>
<text x="195.8" y="126.5">OH49E-S</text>
<text x="209.1" y="131.6" transform="rotate(-90 209.1 131.6)">GND</text>
<text x="230.1" y="129.2">R8</text>
<text x="230.1" y="131.5">10k</text>
<text x="238.6" y="129.2">C5</text>
<text x="238.6" y="131.5">1u</text>
<text x="259.7" y="127.2">GND</text>
<text x="81.7" y="134.8">GND</text>
<text x="249.8" y="136.8" transform="rotate(-90 249.8 136.8)">HALL</text>
<text x="56.8" y="141.2">+5F</text>
<text x="117.7" y="141.2">+5F</text>
<text x="206.4" y="142.4">GND</text>
<text x="226.7" y="139.9">GND</text>
<text x="234.3" y="139.9">GND</text>
<text x="60.8" y="152.1">C1</text>
<text x="60.8" y="154.4">1u</text>
<text x="114.3" y="150.7">C2</text>
<text x="114.3" y="155.8">1u</text>
<text x="33" y="158.3">J5</text>
<text x="33" y="160.9">BC-12-4PD170-08</text>
<text x="121.9" y="158.3">J6</text>
<text x="121.9" y="160.9">BC-12-4PD170-08</text>
<text x="28.6" y="162.7">GND</text>
<text x="56.5" y="162.7">GND</text>
<text x="117.5" y="162.7">GND</text>
<text x="145.4" y="162.7">GND</text>
<text x="31.1" y="176.8">GND</text>
<text x="46.6" y="176.8">+5F</text>
<text x="64.1" y="176.8">GND</text>
<text x="79.6" y="176.8">+5F</text>
<text x="102.5" y="176.8">+5F</text>
<text x="117.5" y="176.8">GND</text>
<text x="130.4" y="176.8">+5F</text>
<text x="145.4" y="176.8">GND</text>
<text x="33.9" y="197.8" transform="rotate(-90 33.9 197.8)">TP_GND</text>
<text x="39" y="197.4" transform="rotate(-90 39 197.4)">TP_S2F</text>
<text x="44" y="197.5" transform="rotate(-90 44 197.5)">TP_RXF</text>
<text x="49.1" y="196.2" transform="rotate(-90 49.1 196.2)">TP_5F</text>
<text x="66.9" y="197.8" transform="rotate(-90 66.9 197.8)">TP_GND</text>
<text x="72" y="197.7" transform="rotate(-90 72 197.7)">TP_RXP</text>
<text x="77.1" y="197.6" transform="rotate(-90 77.1 197.6)">TP_S2P</text>
<text x="82.1" y="196.4" transform="rotate(-90 82.1 196.4)">TP_5P</text>
<text x="105" y="196.4" transform="rotate(-90 105 196.4)">TP_5P</text>
<text x="110.1" y="197.6" transform="rotate(-90 110.1 197.6)">TP_S1P</text>
<text x="115.2" y="197.4" transform="rotate(-90 115.2 197.4)">TP_TXP</text>
<text x="120.2" y="197.8" transform="rotate(-90 120.2 197.8)">TP_GND</text>
<text x="132.9" y="196.2" transform="rotate(-90 132.9 196.2)">TP_5F</text>
<text x="138" y="197.2" transform="rotate(-90 138 197.2)">TP_TXF</text>
<text x="143.1" y="197.4" transform="rotate(-90 143.1 197.4)">TP_S1F</text>
<text x="148.2" y="197.8" transform="rotate(-90 148.2 197.8)">TP_GND</text>
</g>
<g font-size="1.8" fill="#a90000">
<text x="27.7" y="24.2" transform="rotate(-90 27.7 24.2)">1</text>
<text x="30.2" y="24.2" transform="rotate(-90 30.2 24.2)">2</text>
<text x="32.8" y="24.2" transform="rotate(-90 32.8 24.2)">3</text>
<text x="35.3" y="24.2" transform="rotate(-90 35.3 24.2)">4</text>
<text x="70.6" y="24.8" transform="rotate(-90 70.6 24.8)">4</text>
<text x="74.2" y="29.9">3</text>
<text x="81.8" y="29.9">1</text>
<text x="90.9" y="24.8" transform="rotate(-90 90.9 24.8)">6</text>
<text x="121.7" y="24.2" transform="rotate(-90 121.7 24.2)">1</text>
<text x="124.2" y="24.2" transform="rotate(-90 124.2 24.2)">2</text>
<text x="126.7" y="24.2" transform="rotate(-90 126.7 24.2)">3</text>
<text x="129.3" y="24.2" transform="rotate(-90 129.3 24.2)">4</text>
<text x="70.6" y="32.5" transform="rotate(-90 70.6 32.5)">2</text>
<text x="90.9" y="32.5" transform="rotate(-90 90.9 32.5)">5</text>
<text x="70.6" y="37.5" transform="rotate(-90 70.6 37.5)">5</text>
<text x="90.9" y="37.5" transform="rotate(-90 90.9 37.5)">2</text>
<text x="70.6" y="45.2" transform="rotate(-90 70.6 45.2)">6</text>
<text x="74.2" y="42.6">1</text>
<text x="81.8" y="42.6">3</text>
<text x="90.9" y="45.2" transform="rotate(-90 90.9 45.2)">4</text>
<text x="261.4" y="63.6" transform="rotate(-90 261.4 63.6)">2</text>
<text x="264.7" y="68.3">3</text>
<text x="97.1" y="75.9">2</text>
<text x="97.1" y="73.4">3</text>
<text x="104.7" y="73.4">4</text>
<text x="104.7" y="75.9">5</text>
<text x="261.4" y="75" transform="rotate(-90 261.4 75)">1</text>
<text x="97.1" y="78.5">1</text>
<text x="104.7" y="78.5">6</text>
<text x="261.4" y="106.8" transform="rotate(-90 261.4 106.8)">5</text>
<text x="97.1" y="111.5">3</text>
<text x="104.7" y="111.5">4</text>
<text x="257.1" y="109">1</text>
<text x="269.8" y="111.5">4</text>
<text x="97.1" y="116.6">1</text>
<text x="97.1" y="114">2</text>
<text x="104.7" y="114">5</text>
<text x="104.7" y="116.6">6</text>
<text x="208" y="116.3" transform="rotate(-90 208 116.3)">1</text>
<text x="257.1" y="114">3</text>
<text x="261.4" y="118.2" transform="rotate(-90 261.4 118.2)">2</text>
<text x="216.5" y="124.2">2</text>
<text x="208" y="134.1" transform="rotate(-90 208 134.1)">3</text>
<text x="35.3" y="152.5" transform="rotate(-90 35.3 152.5)">1</text>
<text x="42.9" y="152.5" transform="rotate(-90 42.9 152.5)">4</text>
<text x="45.5" y="152.5" transform="rotate(-90 45.5 152.5)">5</text>
<text x="53.1" y="152.5" transform="rotate(-90 53.1 152.5)">8</text>
<text x="124.2" y="152.5" transform="rotate(-90 124.2 152.5)">1</text>
<text x="131.8" y="152.5" transform="rotate(-90 131.8 152.5)">4</text>
<text x="134.4" y="152.5" transform="rotate(-90 134.4 152.5)">5</text>
<text x="142" y="152.5" transform="rotate(-90 142 152.5)">8</text>
</g>
<g font-size="1.8" fill="#0f0f0f">
<text x="30.2" y="49.5" transform="rotate(-90 30.2 49.5)">POGO_RX</text>
<text x="126.7" y="49.2" transform="rotate(-90 126.7 49.2)">POGO_TX</text>
<text x="32.8" y="54.1" transform="rotate(-90 32.8 54.1)">POGO_SYNC_2</text>
<text x="78.5" y="55.2" transform="rotate(-90 78.5 55.2)">GATE_P</text>
<text x="124.2" y="54.1" transform="rotate(-90 124.2 54.1)">POGO_SYNC_1</text>
<text x="54" y="68.3">GATE_P</text>
<text x="114.3" y="68.3">POGO_RX</text>
<text x="53.9" y="73.4">FFC_RX</text>
<text x="54" y="83.6">GATE_P</text>
<text x="114.3" y="83.6">POGO_SYNC_2</text>
<text x="49.3" y="88.6">FFC_SYNC_2</text>
<text x="54" y="106.4">GATE_P</text>
<text x="114.3" y="106.4">POGO_SYNC_1</text>
<text x="49.3" y="111.5">FFC_SYNC_1</text>
<text x="274.3" y="111.5">GATE_P</text>
<text x="54" y="121.7">GATE_P</text>
<text x="114.3" y="121.7">POGO_TX</text>
<text x="54.2" y="126.7">FFC_TX</text>
<text x="42.9" y="144.8" transform="rotate(-90 42.9 144.8)">FFC_RX</text>
<text x="45.5" y="144.8" transform="rotate(-90 45.5 144.8)">FFC_SYNC_2</text>
<text x="131.8" y="144.8" transform="rotate(-90 131.8 144.8)">FFC_SYNC_1</text>
<text x="134.4" y="144.8" transform="rotate(-90 134.4 144.8)">FFC_TX</text>
<text x="37.8" y="180.3" transform="rotate(-90 37.8 180.3)">FFC_SYNC_2</text>
<text x="42.9" y="180.3" transform="rotate(-90 42.9 180.3)">FFC_RX</text>
<text x="70.9" y="180.3" transform="rotate(-90 70.9 180.3)">POGO_RX</text>
<text x="75.9" y="180.3" transform="rotate(-90 75.9 180.3)">POGO_SYNC_2</text>
<text x="109" y="180.3" transform="rotate(-90 109 180.3)">POGO_SYNC_1</text>
<text x="114" y="180.3" transform="rotate(-90 114 180.3)">POGO_TX</text>
<text x="136.9" y="180.3" transform="rotate(-90 136.9 180.3)">FFC_TX</text>
<text x="142" y="180.3" transform="rotate(-90 142 180.3)">FFC_SYNC_1</text>
</g>
<g font-size="1.8" fill="#0000c2">
<text x="221" y="162.3">Rising</text>
<text x="228" y="162.3">as</text>
<text x="231.3" y="162.3">two</text>
<text x="235.7" y="162.3">modules</text>
<text x="244.8" y="162.3">connect</text>
</g>
<g font-size="1.4" fill="#a90000">
<text x="66.7" y="70.9">5</text>
<text x="66.7" y="68.3">6</text>
<text x="79.4" y="68.3">1</text>
<text x="79.4" y="70.9">2</text>
<text x="66.7" y="73.4">4</text>
<text x="79.4" y="73.4">3</text>
<text x="66.7" y="83.6">6</text>
<text x="79.4" y="83.6">1</text>
<text x="66.7" y="88.6">4</text>
<text x="66.7" y="86.1">5</text>
<text x="79.4" y="86.1">2</text>
<text x="79.4" y="88.6">3</text>
<text x="66.7" y="106.4">6</text>
<text x="79.4" y="106.4">1</text>
<text x="66.7" y="111.5">4</text>
<text x="66.7" y="109">5</text>
<text x="79.4" y="109">2</text>
<text x="79.4" y="111.5">3</text>
<text x="66.7" y="124.2">5</text>
<text x="66.7" y="121.7">6</text>
<text x="79.4" y="121.7">1</text>
<text x="79.4" y="124.2">2</text>
<text x="66.7" y="126.7">4</text>
<text x="79.4" y="126.7">3</text>
</g>
<g font-size="1.4" fill="#006464">
<text x="69.6" y="71.9">VCC</text>
<text x="69.6" y="69.3">ENB</text>
<text x="74.4" y="71.9">GND</text>
<text x="75.6" y="69.3">A1</text>
<text x="69.6" y="74.4">B</text>
<text x="75.6" y="74.4">A2</text>
<text x="69.6" y="89.6">B</text>
<text x="69.6" y="87.1">VCC</text>
<text x="69.6" y="84.6">ENB</text>
<text x="74.4" y="87.1">GND</text>
<text x="75.6" y="84.6">A1</text>
<text x="75.6" y="89.6">A2</text>
<text x="69.6" y="107.4">ENB</text>
<text x="75.6" y="107.4">A1</text>
<text x="69.6" y="112.5">B</text>
<text x="69.6" y="110">VCC</text>
<text x="74.4" y="110">GND</text>
<text x="75.6" y="112.5">A2</text>
<text x="69.6" y="125.2">VCC</text>
<text x="69.6" y="122.7">ENB</text>
<text x="74.4" y="125.2">GND</text>
<text x="75.6" y="122.7">A1</text>
<text x="69.6" y="127.7">B</text>
<text x="75.6" y="127.7">A2</text>
</g>
</svg>
